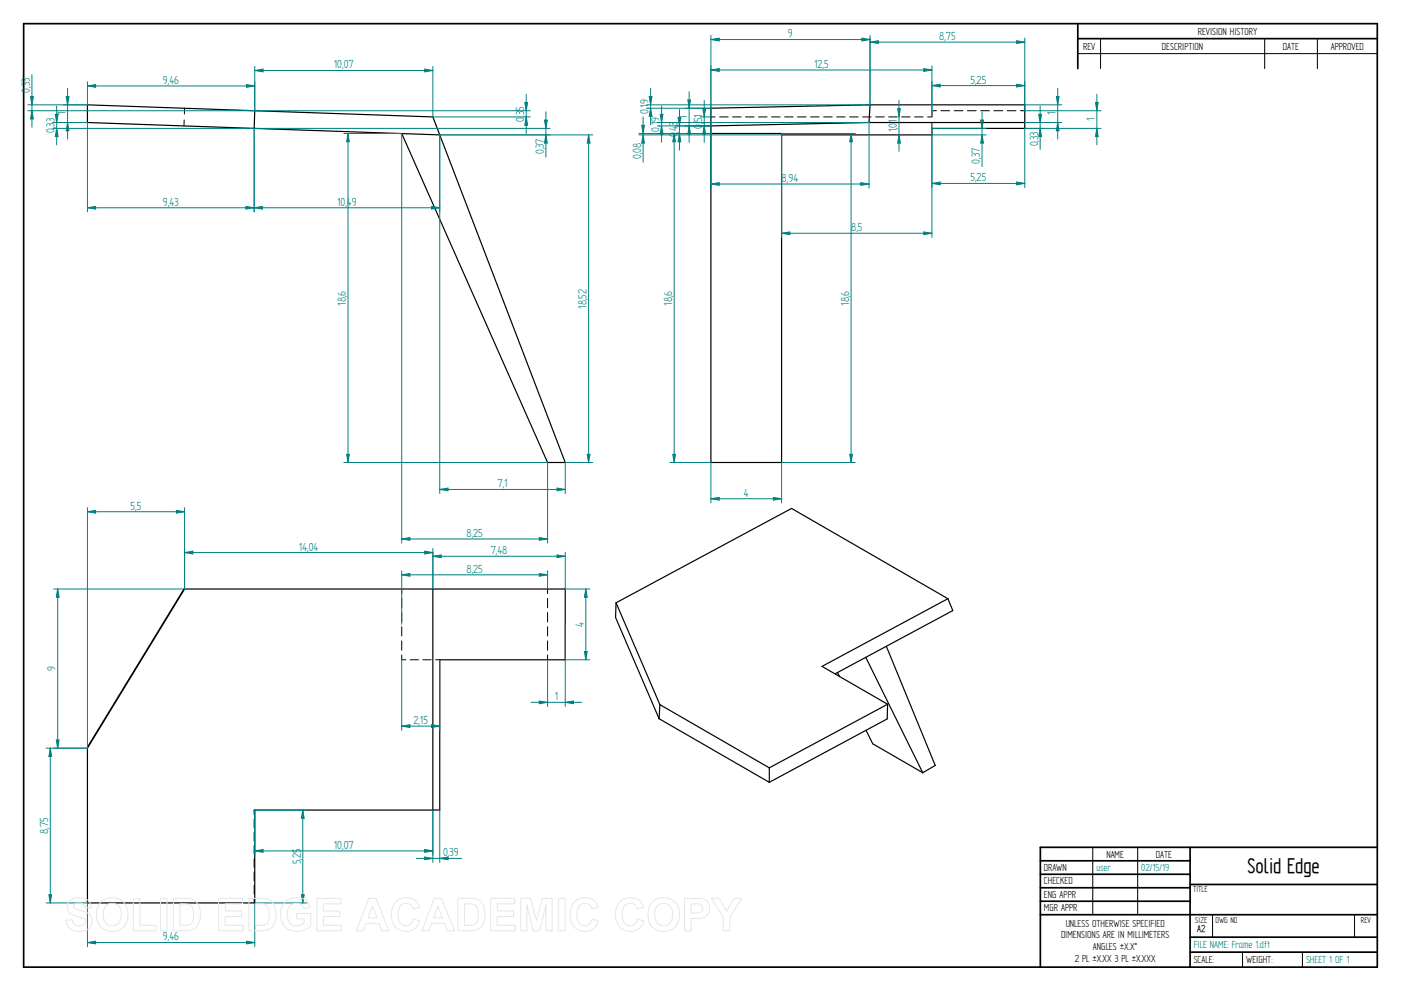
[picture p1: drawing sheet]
<svg xmlns="http://www.w3.org/2000/svg" width="594mm" height="420mm" viewBox="0 0 594 420" stroke-linecap="round" stroke-linejoin="round" font-family="sans-serif">
<g fill="none" stroke="#000" stroke-width=".72">
<path d="M10 10h574v400h-574zM457 10v19.1M457 16.4h127M504.6 359.2v50.8M584 359.2h-142.9v50.8M441.1 365h63.5M441.1 370.7h63.5M441.1 376.4h63.5M504.6 375h79.4M441.1 382.1h63.5M441.1 387.8h142.9M504.6 397.3h79.4"/>
<path d="M504.6 403.7h79.4"/>
</g>
<g fill="none" stroke="#000" stroke-width=".42">
<path d="M466.7 16.4v12.7M536.3 16.4v12.7M558.6 16.4v12.7M457 22.7h127M78.1 50.9l-.1 2.5M78.3 45.9l-.1 2.4M301.4 49.6h1.8M305.1 49.6h3.7M310.6 49.6h3.7M316.1 49.6h3.7M321.6 49.6h3.7M327.2 49.6h3.6"/>
<path d="M332.7 49.6h3.6M338.2 49.6h3.6M343.7 49.6h3.6M349.2 49.6h3.7M354.7 49.6h3.7M360.2 49.6h3.7M365.8 49.6h3.6M371.3 49.6h3.6M376.8 49.6h3.6M382.3 49.6h3.6M387.9 49.6h3.5M393.4 49.6h1.8"/>
<path d="M395.2 52v2.4M397.1 46.9h-1.9v2.5M399 46.9h3.7M404.6 46.9h3.7M410.2 46.9h3.7M415.9 46.9h3.7M421.5 46.9h3.7M427.1 46.9h3.7M432.7 46.9h1.8M170.3 249.7v2M170.3 253.7v4M170.3 259.7v4"/>
<path d="M232.2 249.7v2M232.2 253.7v4M232.2 259.7v4M170.3 265.7v4M170.3 271.7v4M170.3 277.7v2h1.8M173.9 279.7h3.6M179.3 279.7h3.5M184.7 279.7h1.8M232.2 265.7v4M232.2 271.7v4M232.2 277.7v2"/>
<path d="M107.8 343.5h.1M107.8 343.5v1.8M107.8 347.2v3.7M107.8 352.8v3.7M107.8 358.5v3.7M107.9 343.5h.1M463.4 359.2v28.6M482.4 359.2v28.6M107.8 364.1v3.7M107.8 369.7v3.7M107.8 375.3v3.8M107.8 381v1.8"/>
<path d="M514.2 387.9v9.4M574.4 387.9v9.4M526.9 403.7v6.3M552.3 403.7v6.3"/>
</g>
<g fill="none" stroke="#000" stroke-width=".51">
<path d="M107.8 54.4l78.7 2.8M108 46.9l-70.9-2.5v7.5l70.7 2.5M108 46.9l75.6 2.7 2.9 7.6M108 46.9l-.2 7.5M170.3 56.6l61.9 139.5h7.5l-53.2-138.9M368.5 51.9h66M368.5 51.9l-67.1 1.5M368.9 44.4l-67.5 1.5v150.2h30v-139.5h-30M368.9 44.4h65.6v10h-39.3v2.8h-63.8M368.9 44.4l-.4 7.5M78 249.7h161.7v30h-53.2v63.8h-78.5v39.3h-70.9v-66zM78.3 249.7l-41.2 67.5"/>
<path d="M183.6 249.7v93.8M261.2 255.6l-.2 6.2 18.5 42.9M261.2 255.6l18.6 43.1M401.9 253.8l-66.2-38.2-74.5 40M401.9 253.8l2.1 5.1-49.9 26.8M401.9 253.8l-53.3 28.7 27.8 16.1M367.1 278.7l24.2 48.9M375.8 274l20.8 50.5-5.3 3.1M279.8 298.7l46.4 26.8M279.8 298.7l-.3 6M355.1 285.1l.9 1.7M376.4 298.6l-.2 6.2-50 26.9"/>
<path d="M376.4 298.6l-50.2 26.9M279.5 304.7l46.7 27M367.2 309.6l2.9 5.7 21.2 12.3M326.2 325.5v6.2"/>
</g>
<path d="M107.8 54.4v35.4M186.5 57.2v32.6M183 87.5l3.5 .6-3.5 .5z" fill="none" stroke="#008080" stroke-width=".42"/>
<path d="M183 87.5l3.5 .6-3.5 .5z" fill="#008080"/>
<path d="M107.8 88.1l3.5-.6v1.1z" fill="none" stroke="#008080" stroke-width=".42"/>
<path d="M107.8 88.1l3.5-.6v1.1z" fill="#008080"/>
<path d="M107.8 54.4h125.4M186.5 57.2h46.7M231.5 57.2l.6 3.5h-1.2zM107.8 88.1h78.7" fill="none" stroke="#008080" stroke-width=".42"/>
<path d="M231.5 57.2l.6 3.5h-1.2z" fill="#008080"/>
<path d="M230.9 50.9h1.2l-.6 3.5z" fill="none" stroke="#008080" stroke-width=".42"/>
<path d="M230.9 50.9h1.2l-.6 3.5z" fill="#008080"/>
<path d="M37.1 51.9v37.9M107.8 54.4v35.4M231.5 47.4v19.2M37.1 88.1l3.4-.6v1.1z" fill="none" stroke="#008080" stroke-width=".42"/>
<path d="M37.1 88.1l3.4-.6v1.1z" fill="#008080"/>
<path d="M104.3 87.5l3.5 .6-3.5 .5z" fill="none" stroke="#008080" stroke-width=".42"/>
<path d="M104.3 87.5l3.5 .6-3.5 .5z" fill="#008080"/>
<path d="M22.3 51.9h14.8M22.3 54.4h85.5M23.4 48.5h1.2l-.6 3.4zM37.1 88.1h70.7" fill="none" stroke="#008080" stroke-width=".42"/>
<path d="M23.4 48.5h1.2l-.6 3.4z" fill="#008080"/>
<path d="M24 54.4l.6 3.5h-1.2z" fill="none" stroke="#008080" stroke-width=".42"/>
<path d="M24 54.4l.6 3.5h-1.2z" fill="#008080"/>
<path d="M24 45v16.4M26.9 44.4h10.2M26.9 51.9h10.2M28.1 40.9h1.1l-.5 3.5z" fill="none" stroke="#008080" stroke-width=".42"/>
<path d="M28.1 40.9h1.1l-.5 3.5z" fill="#008080"/>
<path d="M28.7 51.9l.5 3.6h-1.1z" fill="none" stroke="#008080" stroke-width=".42"/>
<path d="M28.7 51.9l.5 3.6h-1.1z" fill="#008080"/>
<path d="M28.7 37.5v21.5M37.1 34.7v9.7M104.6 35.9l3.4 .5-3.4 .6zM108 34.7v12.2" fill="none" stroke="#008080" stroke-width=".42"/>
<path d="M104.6 35.9l3.4 .5-3.4 .6z" fill="#008080"/>
<path d="M37.1 36.4l3.4-.5v1.1z" fill="none" stroke="#008080" stroke-width=".42"/>
<path d="M37.1 36.4l3.4-.5v1.1z" fill="#008080"/>
<path d="M37.1 36.4h70.9M11.8 46.9h96.2M11.8 44.4h25.3M13.5 46.9l.6 3.5h-1.2z" fill="none" stroke="#008080" stroke-width=".42"/>
<path d="M13.5 46.9l.6 3.5h-1.2z" fill="#008080"/>
<path d="M12.9 40.9h1.2l-.6 3.5z" fill="none" stroke="#008080" stroke-width=".42"/>
<path d="M12.9 40.9h1.2l-.6 3.5z" fill="#008080"/>
<path d="M13.5 31.7v22.2M108 28.2v18.7M108 29.9l3.5-.6v1.2zM183.6 28.2v21.4" fill="none" stroke="#008080" stroke-width=".42"/>
<path d="M108 29.9l3.5-.6v1.2z" fill="#008080"/>
<path d="M180.1 29.3l3.5 .6-3.5 .6z" fill="none" stroke="#008080" stroke-width=".42"/>
<path d="M180.1 29.3l3.5 .6-3.5 .6z" fill="#008080"/>
<path d="M108 29.9h75.6M108 46.9h116.9M183.6 49.6h41.3M222.5 43.4h1.2l-.6 3.5z" fill="none" stroke="#008080" stroke-width=".42"/>
<path d="M222.5 43.4h1.2l-.6 3.5z" fill="#008080"/>
<path d="M223.1 49.6l.6 3.5h-1.2z" fill="none" stroke="#008080" stroke-width=".42"/>
<path d="M223.1 49.6l.6 3.5h-1.2z" fill="#008080"/>
<path d="M223.1 39.9v16.7M186.5 57.2h64.8M249.6 57.2l.6 3.5h-1.2zM239.7 196.1h11.6" fill="none" stroke="#008080" stroke-width=".42"/>
<path d="M249.6 57.2l.6 3.5h-1.2z" fill="#008080"/>
<path d="M249 192.6h1.2l-.6 3.5z" fill="none" stroke="#008080" stroke-width=".42"/>
<path d="M249 192.6h1.2l-.6 3.5z" fill="#008080"/>
<path d="M186.5 57.2v152.1M249.6 57.2v138.9M239.7 196.1v13.2M186.5 207.5l3.5-.6v1.2z" fill="none" stroke="#008080" stroke-width=".42"/>
<path d="M186.5 207.5l3.5-.6v1.2z" fill="#008080"/>
<path d="M236.2 206.9l3.5 .6-3.5 .6z" fill="none" stroke="#008080" stroke-width=".42"/>
<path d="M236.2 206.9l3.5 .6-3.5 .6z" fill="#008080"/>
<path d="M145.8 56.6h24.5M145.8 196.1h86.4M147 192.6h1.1l-.5 3.5zM186.5 207.5h53.2" fill="none" stroke="#008080" stroke-width=".42"/>
<path d="M147 192.6h1.1l-.5 3.5z" fill="#008080"/>
<path d="M147.6 56.6l.5 3.5h-1.1z" fill="none" stroke="#008080" stroke-width=".42"/>
<path d="M147.6 56.6l.5 3.5h-1.1z" fill="#008080"/>
<path d="M147.6 56.6v139.5M170.3 56.6v173.7M232.2 196.1v34.2M228.7 227.9l3.5 .6-3.5 .6z" fill="none" stroke="#008080" stroke-width=".42"/>
<path d="M228.7 227.9l3.5 .6-3.5 .6z" fill="#008080"/>
<path d="M170.3 228.5l3.5-.6v1.2z" fill="none" stroke="#008080" stroke-width=".42"/>
<path d="M170.3 228.5l3.5-.6v1.2z" fill="#008080"/>
<path d="M170.3 228.5h61.9M183.6 234.1v15.6M183.6 235.8l3.5-.5v1.1zM239.7 234.1v15.6" fill="none" stroke="#008080" stroke-width=".42"/>
<path d="M183.6 235.8l3.5-.5v1.1z" fill="#008080"/>
<path d="M236.2 235.3l3.5 .5-3.5 .6z" fill="none" stroke="#008080" stroke-width=".42"/>
<path d="M236.2 235.3l3.5 .5-3.5 .6z" fill="#008080"/>
<path d="M183.6 235.8h56.1M170.3 242v22.7M228.7 243.2l3.5 .5-3.5 .6zM232.2 242v7.7" fill="none" stroke="#008080" stroke-width=".42"/>
<path d="M228.7 243.2l3.5 .5-3.5 .6z" fill="#008080"/>
<path d="M170.3 243.7l3.5-.5v1.1z" fill="none" stroke="#008080" stroke-width=".42"/>
<path d="M170.3 243.7l3.5-.5v1.1z" fill="#008080"/>
<path d="M170.3 243.7h61.9M232.2 279.7v19.9M239.7 264.7v34.9M228.7 297.2l3.5 .6-3.5 .6z" fill="none" stroke="#008080" stroke-width=".42"/>
<path d="M228.7 297.2l3.5 .6-3.5 .6z" fill="#008080"/>
<path d="M239.7 297.8l3.5-.6v1.2z" fill="none" stroke="#008080" stroke-width=".42"/>
<path d="M239.7 297.8l3.5-.6v1.2z" fill="#008080"/>
<path d="M225.2 297.8h21.5M183.6 343.5v22.2M186.5 343.5v22.2M180.1 363.3l3.5 .6-3.5 .6z" fill="none" stroke="#008080" stroke-width=".42"/>
<path d="M180.1 363.3l3.5 .6-3.5 .6z" fill="#008080"/>
<path d="M186.5 363.9l3.5-.6v1.2z" fill="none" stroke="#008080" stroke-width=".42"/>
<path d="M186.5 363.9l3.5-.6v1.2z" fill="#008080"/>
<path d="M108 343.5v19M183.6 343.5v19M108 360.8l3.5-.6v1.2zM176.6 363.9h19.2" fill="none" stroke="#008080" stroke-width=".42"/>
<path d="M108 360.8l3.5-.6v1.2z" fill="#008080"/>
<path d="M180.1 360.2l3.5 .6-3.5 .6z" fill="none" stroke="#008080" stroke-width=".42"/>
<path d="M180.1 360.2l3.5 .6-3.5 .6z" fill="#008080"/>
<path d="M108 343.5h22.1M108 360.8h75.6M127.8 379.3h1.2l-.6 3.5zM108 382.8h22.1" fill="none" stroke="#008080" stroke-width=".42"/>
<path d="M127.8 379.3h1.2l-.6 3.5z" fill="#008080"/>
<path d="M128.4 343.5l.6 3.5h-1.2z" fill="none" stroke="#008080" stroke-width=".42"/>
<path d="M128.4 343.5l.6 3.5h-1.2z" fill="#008080"/>
<path d="M128.4 343.5v39.3M37.1 382.8v18.6M104.6 399l3.4 .6-3.4 .6zM108 382.8v18.6" fill="none" stroke="#008080" stroke-width=".42"/>
<path d="M104.6 399l3.4 .6-3.4 .6z" fill="#008080"/>
<path d="M37.1 399.6l3.4-.6v1.2z" fill="none" stroke="#008080" stroke-width=".42"/>
<path d="M37.1 399.6l3.4-.6v1.2z" fill="#008080"/>
<path d="M19.6 317.2h17.5M21.3 317.2l.6 3.5h-1.2zM19.6 382.8h17.5M37.1 399.6h70.9" fill="none" stroke="#008080" stroke-width=".42"/>
<path d="M21.3 317.2l.6 3.5h-1.2z" fill="#008080"/>
<path d="M20.7 379.3h1.2l-.6 3.5z" fill="none" stroke="#008080" stroke-width=".42"/>
<path d="M20.7 379.3h1.2l-.6 3.5z" fill="#008080"/>
<path d="M37.1 215.2v102M74.8 216.4l3.5 .6-3.5 .6zM78.3 215.2v34.5M21.3 317.2v65.6" fill="none" stroke="#008080" stroke-width=".42"/>
<path d="M74.8 216.4l3.5 .6-3.5 .6z" fill="#008080"/>
<path d="M37.1 217l3.4-.6v1.2z" fill="none" stroke="#008080" stroke-width=".42"/>
<path d="M37.1 217l3.4-.6v1.2z" fill="#008080"/>
<path d="M37.1 217h41.2M22.7 249.7h55.6M24.5 249.7l.6 3.5h-1.2zM22.7 317.2h14.4" fill="none" stroke="#008080" stroke-width=".42"/>
<path d="M24.5 249.7l.6 3.5h-1.2z" fill="#008080"/>
<path d="M23.9 313.7h1.2l-.6 3.5z" fill="none" stroke="#008080" stroke-width=".42"/>
<path d="M23.9 313.7h1.2l-.6 3.5z" fill="#008080"/>
<path d="M78.3 232.5v17.2M180.1 233.7l3.5 .6-3.5 .6zM183.6 232.5v17.2M24.5 249.7v67.5" fill="none" stroke="#008080" stroke-width=".42"/>
<path d="M180.1 233.7l3.5 .6-3.5 .6z" fill="#008080"/>
<path d="M78.3 234.3l3.5-.6v1.2z" fill="none" stroke="#008080" stroke-width=".42"/>
<path d="M78.3 234.3l3.5-.6v1.2z" fill="#008080"/>
<path d="M78.3 234.3h105.3M170.3 279.7v29.9M186.5 279.7v29.9M170.3 307.8l3.5-.5v1.1z" fill="none" stroke="#008080" stroke-width=".42"/>
<path d="M170.3 307.8l3.5-.5v1.1z" fill="#008080"/>
<path d="M183 307.3l3.5 .5-3.5 .6z" fill="none" stroke="#008080" stroke-width=".42"/>
<path d="M183 307.3l3.5 .5-3.5 .6z" fill="#008080"/>
<path d="M239.7 249.7h10.4M248.4 249.7l.6 3.5h-1.2zM239.7 279.7h10.4M170.3 307.8h16.2" fill="none" stroke="#008080" stroke-width=".42"/>
<path d="M248.4 249.7l.6 3.5h-1.2z" fill="#008080"/>
<path d="M247.8 276.2h1.2l-.6 3.5z" fill="none" stroke="#008080" stroke-width=".42"/>
<path d="M247.8 276.2h1.2l-.6 3.5z" fill="#008080"/>
<path d="M301.4 196.1v17.1M331.4 196.1v17.1M301.4 211.5l3.6-.6v1.1zM248.4 249.7v30" fill="none" stroke="#008080" stroke-width=".42"/>
<path d="M301.4 211.5l3.6-.6v1.1z" fill="#008080"/>
<path d="M327.9 210.9l3.5 .6-3.5 .5z" fill="none" stroke="#008080" stroke-width=".42"/>
<path d="M327.9 210.9l3.5 .6-3.5 .5z" fill="#008080"/>
<path d="M331.4 56.6h31.3M331.4 196.1h31.3M360.3 192.6h1.2l-.6 3.5zM301.4 211.5h30" fill="none" stroke="#008080" stroke-width=".42"/>
<path d="M360.3 192.6h1.2l-.6 3.5z" fill="#008080"/>
<path d="M360.9 56.6l.6 3.5h-1.2z" fill="none" stroke="#008080" stroke-width=".42"/>
<path d="M360.9 56.6l.6 3.5h-1.2z" fill="#008080"/>
<path d="M284.1 56.6h17.3M360.9 56.6v139.5M284.1 196.1h17.3M285.3 192.6h1.1l-.5 3.5z" fill="none" stroke="#008080" stroke-width=".42"/>
<path d="M285.3 192.6h1.1l-.5 3.5z" fill="#008080"/>
<path d="M285.9 56.6l.5 3.5h-1.1z" fill="none" stroke="#008080" stroke-width=".42"/>
<path d="M285.9 56.6l.5 3.5h-1.1z" fill="#008080"/>
<path d="M285.9 56.6v139.5M286.4 53.4h15M286.4 56.6h15M287.5 49.9h1.2l-.6 3.5z" fill="none" stroke="#008080" stroke-width=".42"/>
<path d="M287.5 49.9h1.2l-.6 3.5z" fill="#008080"/>
<path d="M288.1 56.6l.6 3.5h-1.2z" fill="none" stroke="#008080" stroke-width=".42"/>
<path d="M288.1 56.6l.6 3.5h-1.2z" fill="#008080"/>
<path d="M288.1 46.4v17.2M290.5 45.9h10.9M290.5 53.4h10.9M291.7 42.4h1.1l-.6 3.5z" fill="none" stroke="#008080" stroke-width=".42"/>
<path d="M291.7 42.4h1.1l-.6 3.5z" fill="#008080"/>
<path d="M292.2 53.4l.6 3.5h-1.1z" fill="none" stroke="#008080" stroke-width=".42"/>
<path d="M292.2 53.4l.6 3.5h-1.1z" fill="#008080"/>
<path d="M292.2 38.9v21.5M331.4 57.2v43.5M395.2 57.2v43.5M391.7 98.3l3.5 .6-3.5 .6z" fill="none" stroke="#008080" stroke-width=".42"/>
<path d="M391.7 98.3l3.5 .6-3.5 .6z" fill="#008080"/>
<path d="M331.4 98.9l3.5-.6v1.2z" fill="none" stroke="#008080" stroke-width=".42"/>
<path d="M331.4 98.9l3.5-.6v1.2z" fill="#008080"/>
<path d="M395.2 57.2h23M395.2 54.4h23M416.4 57.2l.6 3.5h-1.2zM331.4 98.9h63.8" fill="none" stroke="#008080" stroke-width=".42"/>
<path d="M416.4 57.2l.6 3.5h-1.2z" fill="#008080"/>
<path d="M415.8 50.9h1.2l-.6 3.5z" fill="none" stroke="#008080" stroke-width=".42"/>
<path d="M415.8 50.9h1.2l-.6 3.5z" fill="#008080"/>
<path d="M395.2 54.4v25.1M416.4 47.4v23.3M434.5 54.4v25.1M395.2 77.8l3.5-.6v1.2z" fill="none" stroke="#008080" stroke-width=".42"/>
<path d="M395.2 77.8l3.5-.6v1.2z" fill="#008080"/>
<path d="M431.1 77.2l3.4 .6-3.4 .6z" fill="none" stroke="#008080" stroke-width=".42"/>
<path d="M431.1 77.2l3.4 .6-3.4 .6z" fill="#008080"/>
<path d="M434.5 44.4h15.8M434.5 51.9h15.8M447.9 40.9h1.2l-.6 3.5zM395.2 77.8h39.3" fill="none" stroke="#008080" stroke-width=".42"/>
<path d="M447.9 40.9h1.2l-.6 3.5z" fill="#008080"/>
<path d="M448.5 51.9l.6 3.6h-1.2z" fill="none" stroke="#008080" stroke-width=".42"/>
<path d="M448.5 51.9l.6 3.6h-1.2z" fill="#008080"/>
<path d="M448.5 37.5v21.5M434.5 51.9h8.3M434.5 54.4h8.3M440.5 48.5h1.2l-.6 3.4z" fill="none" stroke="#008080" stroke-width=".42"/>
<path d="M440.5 48.5h1.2l-.6 3.4z" fill="#008080"/>
<path d="M441.1 54.4l.6 3.5h-1.2z" fill="none" stroke="#008080" stroke-width=".42"/>
<path d="M441.1 54.4l.6 3.5h-1.2z" fill="#008080"/>
<path d="M395.2 34.5v12.4M431.1 35.7l3.4 .6-3.4 .6zM434.5 34.5v12.4M441.1 45v18.3" fill="none" stroke="#008080" stroke-width=".42"/>
<path d="M431.1 35.7l3.4 .6-3.4 .6z" fill="#008080"/>
<path d="M395.2 36.3l3.5-.6v1.2z" fill="none" stroke="#008080" stroke-width=".42"/>
<path d="M395.2 36.3l3.5-.6v1.2z" fill="#008080"/>
<path d="M368.9 16.1v28.3M368.9 17.9l3.5-.6v1.1zM434.5 16.1v28.3M395.2 36.3h39.3" fill="none" stroke="#008080" stroke-width=".42"/>
<path d="M368.9 17.9l3.5-.6v1.1z" fill="#008080"/>
<path d="M431.1 17.3l3.4 .6-3.4 .5z" fill="none" stroke="#008080" stroke-width=".42"/>
<path d="M431.1 17.3l3.4 .6-3.4 .5z" fill="#008080"/>
<path d="M301.4 15v30.9M301.4 16.8l3.6-.6v1.2zM368.9 17.9h65.6M368.9 15v29.4" fill="none" stroke="#008080" stroke-width=".42"/>
<path d="M301.4 16.8l3.6-.6v1.2z" fill="#008080"/>
<path d="M365.5 16.2l3.4 .6-3.4 .6z" fill="none" stroke="#008080" stroke-width=".42"/>
<path d="M365.5 16.2l3.4 .6-3.4 .6z" fill="#008080"/>
<path d="M301.4 16.8h67.5M274.1 45.9h27.3M274.1 44.4h94.8M275.9 45.9l.6 3.5h-1.2z" fill="none" stroke="#008080" stroke-width=".42"/>
<path d="M275.9 45.9l.6 3.5h-1.2z" fill="#008080"/>
<path d="M275.3 40.9h1.2l-.6 3.5z" fill="none" stroke="#008080" stroke-width=".42"/>
<path d="M275.3 40.9h1.2l-.6 3.5z" fill="#008080"/>
<path d="M275.9 37.5v15.4M301.4 27.9v21.7M301.4 29.7l3.6-.6v1.2zM395.2 27.9v21.7" fill="none" stroke="#008080" stroke-width=".42"/>
<path d="M301.4 29.7l3.6-.6v1.2z" fill="#008080"/>
<path d="M391.7 29.1l3.5 .6-3.5 .6z" fill="none" stroke="#008080" stroke-width=".42"/>
<path d="M391.7 29.1l3.5 .6-3.5 .6z" fill="#008080"/>
<path d="M301.4 29.7h93.8M296.9 49.6h4.5M296.9 53.4h4.5M298 46.1h1.2l-.6 3.5z" fill="none" stroke="#008080" stroke-width=".42"/>
<path d="M298 46.1h1.2l-.6 3.5z" fill="#008080"/>
<path d="M298.6 53.4l.6 3.5h-1.2z" fill="none" stroke="#008080" stroke-width=".42"/>
<path d="M298.6 53.4l.6 3.5h-1.2z" fill="#008080"/>
<path d="M278.8 51.9h89.7M278.8 53.4h22.6M279.9 48.5h1.2l-.6 3.4zM298.6 42.6v17.8" fill="none" stroke="#008080" stroke-width=".42"/>
<path d="M279.9 48.5h1.2l-.6 3.4z" fill="#008080"/>
<path d="M280.5 53.4l.6 3.5h-1.2z" fill="none" stroke="#008080" stroke-width=".42"/>
<path d="M280.5 53.4l.6 3.5h-1.2z" fill="#008080"/>
<path d="M280.5 45v15.4M301.4 53.4v26.4M368.5 51.9v27.9M365 77.4l3.5 .6-3.5 .6z" fill="none" stroke="#008080" stroke-width=".42"/>
<path d="M365 77.4l3.5 .6-3.5 .6z" fill="#008080"/>
<path d="M301.4 78l3.6-.6v1.2z" fill="none" stroke="#008080" stroke-width=".42"/>
<path d="M301.4 78l3.6-.6v1.2z" fill="#008080"/>
<path d="M270.9 56.6h30.5M270.9 57.2h60.5M272.1 53.1h1.2l-.6 3.5zM301.4 78h67.1" fill="none" stroke="#008080" stroke-width=".42"/>
<path d="M272.1 53.1h1.2l-.6 3.5z" fill="#008080"/>
<path d="M272.7 57.2l.6 3.5h-1.2z" fill="none" stroke="#008080" stroke-width=".42"/>
<path d="M272.7 57.2l.6 3.5h-1.2z" fill="#008080"/>
<path d="M272.7 49.6v19.1M380.7 46.1h1.1l-.6 3.5z" fill="none" stroke="#008080" stroke-width=".42"/>
<path d="M380.7 46.1h1.1l-.6 3.5z" fill="#008080"/>
<path d="M381.2 57.2l.6 3.5h-1.1z" fill="none" stroke="#008080" stroke-width=".42"/>
<path d="M381.2 57.2l.6 3.5h-1.1z" fill="#008080"/>
<path d="M381.2 42.6v21.6M434.5 46.9h32.3M434.5 54.4h32.3M464.5 43.4h1.2l-.6 3.5z" fill="none" stroke="#008080" stroke-width=".42"/>
<path d="M464.5 43.4h1.2l-.6 3.5z" fill="#008080"/>
<path d="M465.1 54.4l.6 3.5h-1.2z" fill="none" stroke="#008080" stroke-width=".42"/>
<path d="M465.1 54.4l.6 3.5h-1.2z" fill="#008080"/>
<path d="M465.1 39.9v21.5" fill="none" stroke="#008080" stroke-width=".42"/>
<g fill="none" stroke="#e6e6e6" stroke-width=".42">
<path d="M29.6 381.8a6.5 6.5 0 0 1 8.5 .8l.6 2.2-2.8 .1a2.7 2.7 0 0 0-2.1-2 2.7 2.7 0 0 0-2.7 1.1 1.87 1.87 0 0 0 2.2 1.8l1.4 .4a4.4 4.4 0 0 1 4 6.2 6.4 6.4 0 0 1-9.1 1.3l-1.2-1.8-.5-1.7 2.7-.3a2.94 2.94 0 0 0 2.6 2.6 2.94 2.94 0 0 0 3.1-1.9 2.67 2.67 0 0 0-2.9-1.8 4.9 4.9 0 0 1-5-4.3l.4-1.6zM42.8 382.4a6.9 6.9 0 0 1 8.3-.8 6.9 6.9 0 0 1 3 7.7 6.7 6.7 0 0 1-8 5.5 6.7 6.7 0 0 1-5.1-8.3 6.1 6.1 0 0 1 1.8-4.1zM44.8 384.2a3.9 3.9 0 0 1 4.6-.8 3.9 3.9 0 0 1 2 4.3 3.8 3.8 0 0 1-1.9 4.3 3.8 3.8 0 0 1-4.6-.7 6.6 6.6 0 0 1-.1-7.1zM56.5 381h2.8v11.3h6.9v2.3h-9.7zM68.1 380.9h2.8v13.7h-2.8zM73.5 380.9h5a5.9 5.9 0 0 1 6.5 7 5.9 5.9 0 0 1-6.3 6.7h-5.2zM76.3 383.2h1.8a3.4 3.4 0 0 1 4 3.9v1.2a3.2 3.2 0 0 1-3.8 4h-2zM92.7 380.9h10.2v2.3h-7.4v3h6.9v2.4h-6.9v3.7h7.7v2.3h-10.5zM105.5 380.9h5.1a5.9 5.9 0 0 1 6.4 7 5.9 5.9 0 0 1-6.3 6.7h-5.2zM108.3 383.2h1.9a3.4 3.4 0 0 1 4 3.9v1.2a3.2 3.2 0 0 1-3.8 4h-2.1zM120.9 382.4a7.3 7.3 0 0 1 9.7 .1l1 2.2-2.7 .5a3.7 3.7 0 0 0-4.6-2 3.7 3.7 0 0 0-2.5 4.4 4.2 4.2 0 0 0 2.2 4.5 4.2 4.2 0 0 0 5-.8v-1.7h-3.2v-2.3h6v5.4a8.1 8.1 0 0 1-11.8-.8 8.3 8.3 0 0 1 .9-9.5zM134.4 380.9h10.2v2.3h-7.4v3h6.9v2.4h-6.9v3.7h7.6v2.3h-10.4z"/>
<path d="M156.4 380.9h3l5.5 13.7h-3l-1.2-3.1h-5.5l-1.1 3.1h-3zM157.9 384.1l1.9 5.1h-3.7zM167.7 382.5a6 6 0 0 1 10.2 2.1l-2.8 .7a3.2 3.2 0 0 0-3.9-2.2 3.2 3.2 0 0 0-2.4 3.8 4.6 4.6 0 0 0 2.5 5.5 3.2 3.2 0 0 0 4-2.8l2.6 .8a6.1 6.1 0 0 1-7.2 4.3 6.1 6.1 0 0 1-4.8-6.8 7.7 7.7 0 0 1 1.8-5.4zM184.1 380.9h3.1l5.5 13.7h-3l-1.2-3.1h-5.5l-1.1 3.1h-3zM185.7 384.1l1.9 5.1h-3.8zM194.2 380.9h5a5.9 5.9 0 0 1 6.5 7 5.9 5.9 0 0 1-6.3 6.7h-5.2zM197 383.2h1.8a3.4 3.4 0 0 1 4 3.9v1.2a3.2 3.2 0 0 1-3.8 4h-2zM208.1 380.9h10.2v2.3h-7.4v3h6.9v2.4h-6.9v3.7h7.6v2.3h-10.4zM220.8 380.9h4.2l2.5 9.3 2.4-9.3h4.2v13.7h-2.5l-.1-10.8-2.7 10.8h-2.7l-2.7-10.8v10.8h-2.6zM236.8 380.9h2.8v13.7h-2.8zM243.5 382.5a6 6 0 0 1 10.2 2.1l-2.8 .7a3.2 3.2 0 0 0-3.8-2.2 3.2 3.2 0 0 0-2.4 3.8 4.6 4.6 0 0 0 2.4 5.5 3.2 3.2 0 0 0 4-2.8l2.6 .8a6.1 6.1 0 0 1-7.2 4.3 6.1 6.1 0 0 1-4.7-6.8 7.7 7.7 0 0 1 1.7-5.4zM262.7 382.5a6 6 0 0 1 10.2 2.1l-2.7 .7a3.2 3.2 0 0 0-3.9-2.2 3.2 3.2 0 0 0-2.4 3.8 4.6 4.6 0 0 0 2.4 5.5 3.2 3.2 0 0 0 4-2.8l2.7 .8a6.1 6.1 0 0 1-7.2 4.3 6.1 6.1 0 0 1-4.8-6.8 7.7 7.7 0 0 1 1.7-5.4z"/>
<path d="M276.7 382.4a6.9 6.9 0 0 1 8.3-.8 6.9 6.9 0 0 1 3 7.7 6.7 6.7 0 0 1-8.1 5.5 6.7 6.7 0 0 1-5.1-8.3 6.1 6.1 0 0 1 1.9-4.1zM278.7 384.2a3.9 3.9 0 0 1 4.6-.8 3.9 3.9 0 0 1 1.9 4.3 3.8 3.8 0 0 1-1.8 4.3 3.8 3.8 0 0 1-4.7-.7 6.6 6.6 0 0 1 0-7.1zM290.3 380.9h5.2a4.4 4.4 0 0 1 5.4 4.3 4.4 4.4 0 0 1-5.4 4.2h-2.4v5.2h-2.8zM293.1 383.2h1.8a2.1 2.1 0 0 1 2.6 .6 2.1 2.1 0 0 1 0 2.6 3.4 3.4 0 0 1-2.9 .7h-1.5zM301.6 380.9h3.3l3.2 5.4 3.2-5.4h3.2l-5 7.9v5.8h-2.8v-5.8z"/>
</g>
<text font-size="10.1" x="529" y="370.2">Solid Edge</text>
<g font-size="5.6" fill="#008080">
<text x="334.1" y="15.9">9</text>
<text x="398.2" y="17">8,75</text>
<text x="141.6" y="29">10,07</text>
<text x="345.2" y="28.8">12,5</text>
<text x="69" y="35.6">9,46</text>
<text x="411.5" y="35.4">5,25</text>
<text x="12.7" y="39.2" transform="rotate(-90 12.7 39.2)">0,33</text>
<text x="27.8" y="48.9" transform="rotate(-90 27.8 48.9)">1</text>
<text x="222.2" y="51.5" transform="rotate(-90 222.2 51.5)">0,35</text>
<text x="275" y="48.3" transform="rotate(-90 275 48.3)">0,19</text>
<text x="291.4" y="50.4" transform="rotate(-90 291.4 50.4)">1</text>
<text x="447.6" y="48.9" transform="rotate(-90 447.6 48.9)">1</text>
<text x="464.2" y="51.4" transform="rotate(-90 464.2 51.4)">1</text>
<text x="23.1" y="56.4" transform="rotate(-90 23.1 56.4)">0,33</text>
<text x="279.6" y="55.8" transform="rotate(-90 279.6 55.8)">0,19</text>
<text x="287.2" y="58.3" transform="rotate(-90 287.2 58.3)">0,43</text>
<text x="297.7" y="54.5" transform="rotate(-90 297.7 54.5)">0,51</text>
<text x="380.4" y="56.2" transform="rotate(-90 380.4 56.2)">1,01</text>
<text x="230.6" y="65.4" transform="rotate(-90 230.6 65.4)">0,37</text>
<text x="440.2" y="62.1" transform="rotate(-90 440.2 62.1)">0,33</text>
<text x="271.8" y="67.5" transform="rotate(-90 271.8 67.5)">0,08</text>
<text x="415.5" y="69.4" transform="rotate(-90 415.5 69.4)">0,37</text>
<text x="331.4" y="77.1">8,94</text>
<text x="411.5" y="76.9">5,25</text>
<text x="69.1" y="87.2">9,43</text>
<text x="143" y="87.2">10,49</text>
<text x="360.9" y="98">8,5</text>
<text x="146.7" y="129.6" transform="rotate(-90 146.7 129.6)">18,6</text>
<text x="248.7" y="130.9" transform="rotate(-90 248.7 130.9)">18,52</text>
<text x="285" y="129.6" transform="rotate(-90 285 129.6)">18,6</text>
<text x="360" y="129.6" transform="rotate(-90 360 129.6)">18,6</text>
<text x="210.9" y="206.6">7,1</text>
<text x="315.4" y="210.6">4</text>
<text x="55.4" y="216.1">5,5</text>
<text x="197.8" y="227.6">8,25</text>
<text x="126.8" y="233.4">14,04</text>
<text x="208.1" y="235">7,48</text>
<text x="197.8" y="242.9">8,25</text>
<text x="247.5" y="265.8" transform="rotate(-90 247.5 265.8)">4</text>
<text x="23.6" y="284.5" transform="rotate(-90 23.6 284.5)">9</text>
<text x="235.2" y="296.9">1</text>
<text x="175.3" y="307">2,15</text>
<text x="20.4" y="353.6" transform="rotate(-90 20.4 353.6)">8,75</text>
<text x="141.6" y="359.9">10,07</text>
<text x="187.9" y="363.1">0,39</text>
<text x="127.5" y="366.5" transform="rotate(-90 127.5 366.5)">5,25</text>
<text x="69" y="398.7">9,46</text>
</g>
<g font-size="4.9">
<text x="507.9" y="14.7">REVISION HISTORY</text>
<text x="459.3" y="21">REV</text>
<text x="492.7" y="21">DESCRIPTION</text>
<text x="544" y="21">DATE</text>
<text x="564.3" y="21">APPROVED</text>
<text x="469.1" y="363.6">NAME</text>
<text x="490.1" y="363.6">DATE</text>
<text x="442.7" y="369.3">DRAWN</text>
<text x="442.7" y="375">CHECKED</text>
<text x="442.7" y="380.7">ENG APPR</text>
<text x="442.7" y="386.4">MGR APPR</text>
<text x="451.9" y="392.9">UNLESS OTHERWISE SPECIFIED</text>
<text x="449.9" y="397.9">DIMENSIONS ARE IN MILLIMETERS</text>
<text x="455.7" y="407.8">2 PL ±X.XX 3 PL ±X.XXX</text>
<text x="463.5" y="402.9">ANGLES ±X.X°</text>
<text x="506.2" y="408.3">SCALE:</text>
<text x="528.4" y="408.3">WEIGHT:</text>
</g>
<g font-size="4.9" fill="#008080">
<text x="464.9" y="369.3">user</text>
<text x="483.9" y="369.3">02/15/19</text>
<text x="506.2" y="402">FILE NAME: Frame 1.dft</text>
<text x="553.8" y="408.4">SHEET 1 OF 1</text>
</g>
<text font-size="4.8" x="507.7" y="395.3">A2</text>
<g font-size="4.1">
<text x="505.9" y="378.3">TITLE</text>
<text x="506.9" y="391.1">SIZE</text>
<text x="515.4" y="391.1">DWG NO</text>
<text x="577" y="391.1">REV</text>
</g>
</svg>
